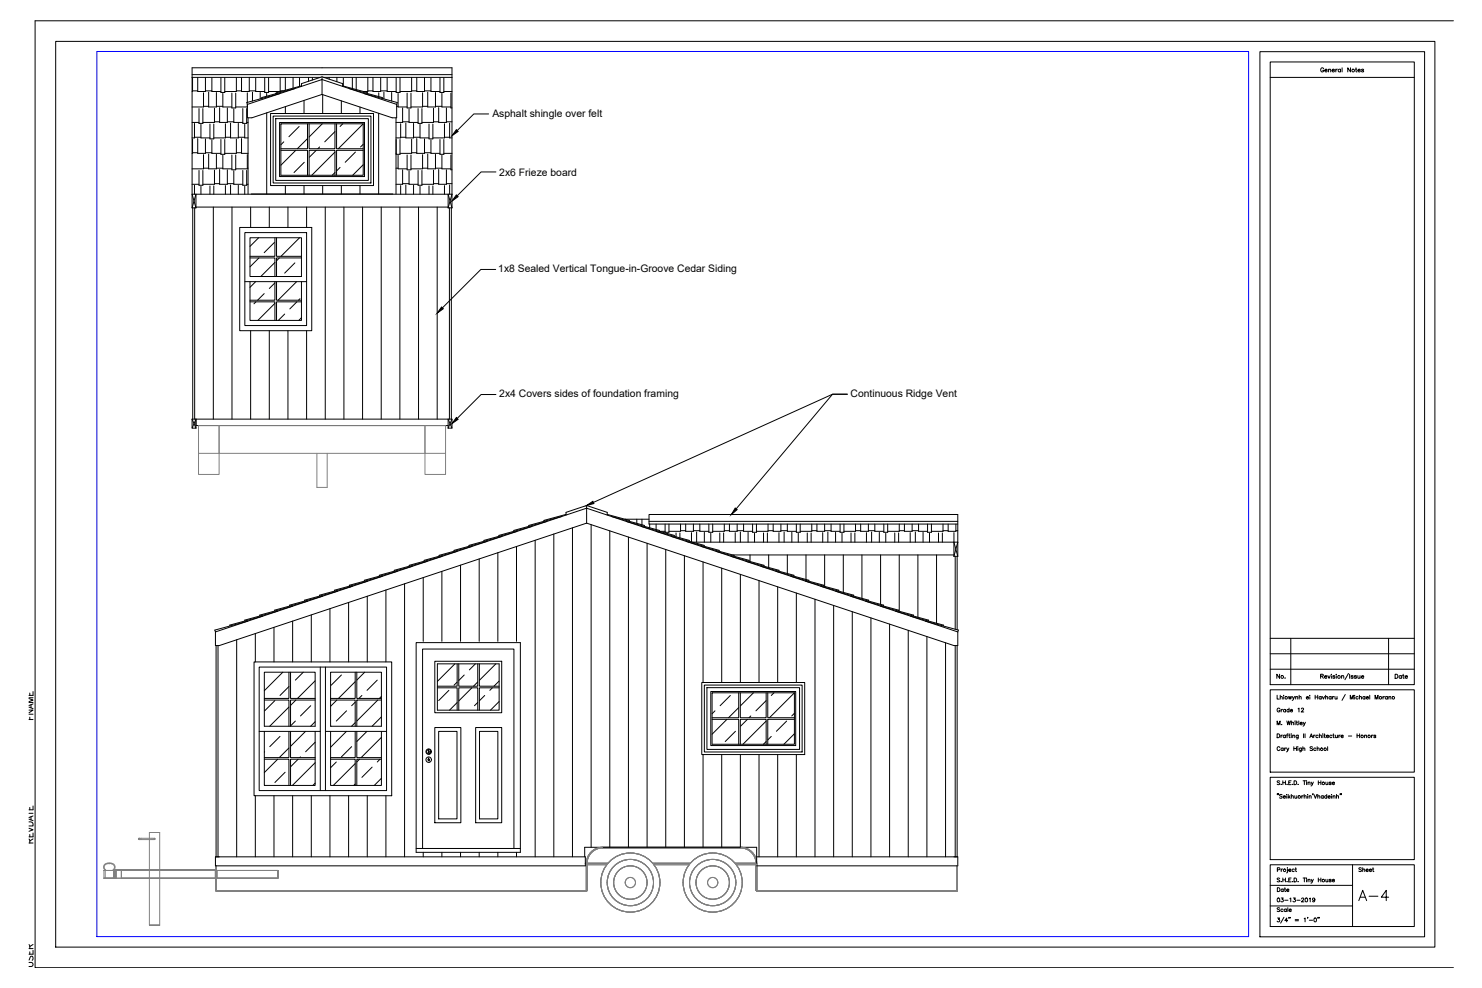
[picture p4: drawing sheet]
<svg xmlns="http://www.w3.org/2000/svg" width="914mm" height="610mm" viewBox="0 0 914 610" stroke-linecap="round" stroke-linejoin="round" font-family="sans-serif">
<!-- layer: Viewport -->
<path d="M60 32h710v546h-710z" fill="none" stroke="#00f" stroke-width=".62"/>
<!-- layer: 0 -->
<g fill="none" stroke="#000" stroke-width=".62">
<path d="M897 13h-875v584h875M34 26h851v558h-851zM777 32h102v546h-102zM784 38h89v384h-89zM119 48h79M119 46h160M119 48v8M119 56h3M122 48v8h5v-8M126 57v9h-7M127 56h4M129 57v9h5v-9"/>
<path d="M131 48v8h5M136 48v9h3v-9M137 58v8h6M143 57v10h2v-10M146 48v8h-7M146 56h3M149 48v8h5v-8M153 57v6M154 56h4M156 57v5M158 48v8h5M161 57v4"/>
<path d="M163 48v9h3v-9M165 58v1M170 57v1M173 58l-21 5 1 1M173 48v8h-7M173 56h2M176 48v8M181 48v6M182 55l-20 5v1M185 48v5M186 53v-1l13-5 12 5v1M186 53l-15 4v1"/>
<path d="M190 48v2M193 48v1M199 47v2l46 15M199 58l43 15h3v-9M199 58v12M200 48h79M200 48h.1M203 48v1M208 48v2M211 53l16 4-1 1M212 48v5M216 55l20 5v1"/>
<path d="M217 48v7M220 48v7M225 58l20 5v1M227 48v8h-3M227 56h3M230 48v8h5v-8M234 57v2M235 56h4M237 57v4M239 48v8h5M242 57v5M244 48v9h3v-9"/>
<path d="M246 58v8h5M251 57v10h3v-10M254 48v8h-7M254 56h3M257 48v8h5v-8M261 57v9h-7M262 56h4M264 57v9h5v-9M266 48v8h5M271 48v9h3v-9M273 58v8h5M274 56h5"/>
<path d="M278 57v10h1M784 48h89M119 76h4M120 76v9h-1M123 67v9h2v-9M124 77v8h6M126 66h3M130 77v9h2v-9M132 67v9h-7M132 75h4M134 66h3M136 66v10h4v-9"/>
<path d="M139 76v9h-7M140 75h4M142 76v9h5v-9M144 67v9h6M150 67v9h2v-9M151 77v8h2M152 76h1M153 64v2h-8M153 66h.1M153 64l46-15v9l-44 15h-2zM153 73v47M165 70v50"/>
<path d="M167 70h63v44h-63zM169 72h60v41h-60zM170 73h57v38h-57zM173 76h52v33h-52zM173 76h51v32h-51zM174 76l-1 1M176 66v4M185 78l-7 6M188 62v8M190 76v16h-17M191 76v16h16v-16M199 76l-8 9"/>
<path d="M208 76v16h16M211 62v8M211 76l-1 2M222 66v4M224 76l-15 16M234 70v50M244 73v47M245 66h1M247 76v9h-3M248 67v9h-4M248 75h4M250 76v9h5v-9"/>
<path d="M252 67v9h6M258 67v9h2v-9M259 77v8h6M261 66h3M265 77v9h2v-9M267 67v9h-7M267 75h4M269 66h4M271 66v10h4v-9M274 76v9h-7M275 75h4M277 76v9h2"/>
<path d="M301 70h-9l-10 11M119 86v9M119 94h3M120 85h4M122 85v10h5v-9M126 95v9h-7M127 94h4M129 95v9h5v-9M131 86v9h5M136 86v9h3v-9M137 96v8h6M139 85h3"/>
<path d="M143 96v9h2v-9M146 86v9h-7M146 94h3M147 85h4M149 85v10h4M153 95v9h-8M173 93h17v15M175 88l-2 1M182 93l-9 9M190 86l-7 6M195 93l-4 4M197 91l-1 1"/>
<path d="M207 94l-15 14M207 81l-7 7M208 93h.1M219 94l-6 6M224 93h-16v15M224 89l-2 2M244 95h.1M246 96v8h5M247 86v9h-3M247 85h3M251 96v9h3v-9M254 86v9h-7"/>
<path d="M254 94h3M255 85h4M257 85v10h5v-9M261 95v9h-7M262 94h4M264 95v9h5v-9M266 86v9h5M271 86v9h3v-9M273 96v8h5M274 95h5M274 85h3M278 96v9h1"/>
<path d="M119 114h4M120 114v6M123 105v9h2v-9M124 115v5M126 104h3M130 115v5M132 115v5M132 105v9h-7M132 113h4M134 104h3M136 105v9h4v-9M139 115v5"/>
<path d="M140 113h4M142 114v6M144 105v9h6M147 114v6M150 105v9h2v-9M151 115v5M152 114h1M153 104h.1M155 120h87M176 114v6M188 114v6M188 100l-7 6"/>
<path d="M191 108v-15h16v15M199 114v6M207 106l-2 2M210 103l-2 2M211 114v6M222 114v6M224 102l-6 6M244 104h2M247 115v5M248 105v9h-4M248 113h4M250 114v6"/>
<path d="M252 105v9h6M255 114v6M258 105v9h2v-9M259 115v5M261 104h3M265 115v5M267 115v5M267 105v9h-7M267 113h4M269 104h4M271 105v9h4v-9M274 115v5"/>
<path d="M275 113h4M277 114v6M306 106h-9l-15 15M119 128l2-8v8M119 128v-86h160v86M119 128h2M119 128v131M120 128v131M121 128l-2-8h160l-3 8M121 128h155M132 128v131M143 128v131"/>
<path d="M155 128v12M166 128v12M178 128v12M189 128v12M201 128v131M212 128v131M224 128v131M235 128v131M247 128v131M258 128v131M270 128v131M276 128v-8l3 8"/>
<path d="M276 128h3M277 128v131M278 128v131M148 140h44v64h-44zM151 144h38v57h-38zM154 147h32v24h-32zM154 159h16v12M160 147l-6 5M160 159l-6 6M169 150l-6 6M170 147v11h-16M171 147v11h15"/>
<path d="M172 159l-1 2M185 147l-12 11M186 159h-15v12M151 174h38M154 174v24h32v-24M158 174l-4 3M170 174v11h-16M170 162l-9 9M170 175l-4 3M171 174v11h15M182 162l-6 7M183 174l-11 11"/>
<path d="M306 166h-9l-24 24M154 186h16v12M158 186l-1 1M163 181l-4 4M170 187l-11 11M176 194l-4 4M183 186l-4 5M185 184l-1 1M186 186h-15v12M186 196l-2 2M155 204v55M166 204v55"/>
<path d="M178 204v55M189 204v55M119 259h160v5h-3M119 259v5h2M119 259l2 5M279 259l-3 5M306 243h-9l-15 15M119 264l2-5v5M121 263h155M276 264v-5l3 5M347 319l-21 5v1M349 318v-2l13-4 13 4v2"/>
<path d="M349 317l-13 4v1M362 312v11M366 310l148-67h9h-9l-60 71M375 317l13 4v1M377 319l21 5-1 1M291 337l-20 6M300 334l-20 6M310 331l-21 5 1 1M319 337v59M319 328l-20 5v1M328 325l-20 5v1M330 333v196"/>
<path d="M337 322l-20 5v1M342 330v199M353 326v203M362 323l-227 75h-2v-8M362 323l227 75h2v-8M365 324v199M376 328v195M386 320h14M386 320h.1M386 322l21 5v1M388 331v192M393 320v3"/>
<path d="M396 325l20 5v1M396 320v4M399 335v188M400 322h191M401 323v3M405 323v4M405 328l20 5v1M407 328h3M410 323v5h3v-5M411 339v184M412 329h.1M414 331l21 5-1 1"/>
<path d="M417 329v2M420 329v3M420 323v5h-7M420 327h3M423 323v5h5v-5M423 334l21 6M427 329v5M427 335h164l-2 8M428 327h4M430 328v7M432 323v5h5M433 337l20 6"/>
<path d="M435 328v7M437 323v5h3v-5M439 329v6M444 329v6M446 329v6M447 323v5h-7M447 327h3M450 323v5h5v-5M454 329v6M455 327h4M457 328v7M459 323v5h5"/>
<path d="M462 328v7M464 323v5h3v-5M466 329v6M471 329v6M473 329v6M474 323v5h-7M474 327h3M477 323v5h5v-5M481 329v6M482 327h4M484 328v7M486 323v5h5"/>
<path d="M489 328v7M491 323v5h3v-5M493 329v6M498 329v6M500 329v6M501 323v5h-7M501 327h3M504 323v5h5v-5M508 329v6M509 327h4M511 328v7M513 323v5h5"/>
<path d="M516 328v7M518 323v5h3v-5M520 329v6M525 329v6M527 329v6M528 323v5h-7M528 327h3M531 323v5h5v-5M535 329v6M536 327h4M538 328v7M540 323v5h5"/>
<path d="M543 328v7M545 323v5h3v-5M547 329v6M552 329v6M554 329v6M555 323v5h-7M555 327h3M558 323v5h5v-5M562 329v6M563 327h4M565 328v7M567 323v5h5"/>
<path d="M570 328v7M572 323v5h3v-5M574 329v6M579 329v6M581 329v6M582 323v5h-7M582 327h3M585 323v5h5v-5M589 335l2 8M589 329v14M590 327h1M591 323h-191v-6h191v26"/>
<path d="M227 359l-21 5 1 1M236 356l-20 5M245 353l-20 5v1M254 349l-20 6M261 356v40M264 346l-21 6M273 353v43M273 343l-21 6h1M282 340l-20 6M284 349v47M296 345v51M307 341v55"/>
<path d="M422 343v180M434 347v74M442 340l20 6M445 351v70M451 343l20 6M452 342h137M457 354v67M460 346l21 6h-1M463 342v4M468 358v63M470 349l20 6M474 342v8"/>
<path d="M479 353l20 5v1M486 342v12M488 356l20 5v1M497 359l21 5-1 1M497 359h.1M497 342v16M509 342v20M520 342v24M532 342v27M543 342v31M555 342v35M566 342v39"/>
<path d="M578 342v43M589 343h2M589 343v45M591 343v46M171 377l-20 6M181 374l-21 6M190 371l-21 5 1 1M192 379v29M199 368l-20 5v1M204 376v32M208 365l-20 5v1M215 372v36"/>
<path d="M216 361v1M217 362l-20 5v1M227 368v40M238 364v44M250 360v169M480 362v59M491 366v55M503 370v159M506 362l21 5v1M514 374v155M516 365l20 5v1M525 368l20 5v1"/>
<path d="M526 377v152M534 371l20 5v1M543 374l21 6h-1M553 377l20 6M133 390l229-76 229 76M133 398v131M135 398v131M146 395v134M153 383l-20 6v1M158 391v17M162 380l-20 6M169 387v21"/>
<path d="M181 383v25M257 397h64v129h-64zM537 381v148M549 385v144M560 389v140M562 380l20 6M571 383l20 6v1M572 393v136M583 397v132M589 398v131M591 398v131M784 394h89"/>
<path d="M796 394v28M857 394v28M157 408h85v83h-85zM160 412h79v76h-79zM163 415h31v33h-31zM174 415l-11 11M178 415v16h-15M179 415v16h15M187 415l-5 5M198 412v76M201 412v76M204 415h31v33h-31z"/>
<path d="M211 416l-7 7M219 415v16h-15M220 415v16h15M225 415l-5 5M233 420l-7 6M268 408h42v32h-42zM270 410h38v28h-38zM281 410l-11 10M282 410v13h-12M283 410v13h12v-13M286 416l-3 4M293 410l-3 3"/>
<path d="M296 410v13h12M306 410l-10 10M784 403h89M784 413h89M815 417h1v-1h-1v3M816 417l1 2M817 418h2a.8 .8 0 0 0-1-1 .8 .8 0 0 0-1 1 .8 .8 0 0 0 1 0h1M819 417l1 2 1-2M821 416h.1M821 417v2M824 417h-2l2 1h-2M824 416h.1"/>
<path d="M825 417v2M828 417h1v2M828 417v2M832 416l-2 3M833 416v3M835 417h-1l1 1h-1M837 417h-1l1 1h-1M838 417v1h1M839 417v2M840 418h1a.8 .8 0 0 0-1-1 .8 .8 0 0 0 0 1 .8 .8 0 0 0 1 0M163 432h15v16M170 432l-7 7"/>
<path d="M178 436l-12 12M178 424l-5 5M183 432l-4 3M192 435l-7 7M194 432h-15v16M194 420l-10 11M204 432h15v16M208 432l-4 4M214 439l-7 6M219 421l-10 10M219 433l-2 2M220 432h.1"/>
<path d="M223 429l-2 2M233 432l-13 13M235 432h-15v16M235 430l-1 1M270 424h12v14M277 426l-6 6M282 433l-5 5M282 421l-2 2M283 438v-14h12v14M291 424l-8 8M295 421l-3 2M295 433l-2 2"/>
<path d="M299 429l-3 3M304 424l-2 2M308 433l-5 5M308 420l-3 3M308 424h-12v14M433 421h64v45h-64zM435 423h60v41h-60zM436 424h57v38h-57zM439 427h52v33h-52zM439 427h51v32h-51zM440 427l-1 1M441 439l-2 1"/>
<path d="M451 429l-7 6M456 427v16h-17M456 437l-6 6M457 427v16h16v-16M465 427l-8 9M473 432l-7 7M474 427v16h16M478 427l-2 2M490 427l-15 16M784 426h89v50h-89zM788 429v2h1M790 437a.9 .9 0 0 0-1 0 .9 .9 0 0 0-1 1 .8 .8 0 0 0 1 1 .8 .8 0 0 0 1-1h-1"/>
<path d="M790 430h1v1M790 429v2M790 438v1M791 438h-1M792 429h.1M792 430v1M793 438a.8 .8 0 0 0-1 0 .8 .8 0 0 0 0 1 .8 .8 0 0 0 1 0M793 438v1M795 430v1l1-1v1l1-1M795 438a.8 .8 0 0 0-1 0 .8 .8 0 0 0 0 1 .8 .8 0 0 0 1 0M795 437v2M796 438h2a1 1 0 0 0-2 0 .8 .8 0 0 0 0 1 1 1 0 0 0 2 0"/>
<path d="M797 430l1 1 1-1M798 431l-1 1M799 430h2v1M799 430v1M801 437v2M802 430h1v1M802 429v2M803 437h1l-1 2h1M806 430h1a.8 .8 0 0 0-1 0 .8 .8 0 0 0 0 1 .8 .8 0 0 0 1 0M808 429h.1M808 430v1M811 429v2"/>
<path d="M811 430h2M813 429v2M815 430a.8 .8 0 0 0-1 0 .8 .8 0 0 0 0 1 .8 .8 0 0 0 1 0M815 430v1M816 430l1 1v-1M818 430h1v1M818 429v2M821 430a.8 .8 0 0 0-1 0 .8 .8 0 0 0 0 1 .8 .8 0 0 0 1 0M821 430v1M822 430v1M823 430h-1M824 430v1h1"/>
<path d="M825 430v1M830 429l-2 3M833 431v-2l1 2 1-2v2M836 429h.1M836 430v1M838 430a.8 .8 0 0 0-1 0 .8 .8 0 0 0 0 1 .8 .8 0 0 0 1 0M839 430h1v1M839 429v2M842 430a.8 .8 0 0 0-1 0 .8 .8 0 0 0 0 1 .8 .8 0 0 0 1 0M842 430v1M843 430h1a.8 .8 0 0 0-1 0 .8 .8 0 0 0 0 1 .8 .8 0 0 0 1 0M845 429v2"/>
<path d="M848 431v-2l1 2 1-2v2M853 430v1M854 430h-1M856 430a.8 .8 0 0 0-1 0 .8 .8 0 0 0 0 1 .8 .8 0 0 0 1 0M856 430v1M857 430h1v1M857 430v1M160 451h38M163 451v34h31v-34M163 451h.1M173 454l-7 7M178 451v16h-15"/>
<path d="M179 451v16h15M182 445l-3 3M188 451l-9 10M194 445l-2 3M194 458l-5 6M201 451h38M204 451v34h31v-34M204 448h.1M214 451l-10 10M219 451v16h-15M219 446l-2 2M220 451v16h15"/>
<path d="M226 451l-6 7M235 455l-12 12M235 442l-5 6M268 449h16v59h-16zM271 451h11v54h-11zM293 449h17v59h-17zM296 451h11v54h-11zM439 444h17v15M449 444l-10 9M454 451l-7 7M457 459v-15h16v15M461 444l-4 4"/>
<path d="M463 442l-1 1M473 445l-15 14M473 458l-2 1M474 444h.1M476 454l-2 3M485 445l-6 6M490 444h-16v15M490 453l-6 6M490 440l-1 2M788 447v-2l1 2 1-2v2M788 453h1a1.3 1.3 0 0 1 1 1 1.3 1.3 0 0 1-1 1h-1zM790 454v1"/>
<path d="M791 447h.1M791 454h-1M793 454a.8 .8 0 0 0-1 0 .8 .8 0 0 0 0 1 .8 .8 0 0 0 1 0M793 454v1M794 454h1M794 445l1 2v-2l1 2v-2M795 453h-1v2M795 454h1M795 453v2h1M797 453h.1M797 454v1M797 446h1v1"/>
<path d="M797 445v2M798 454h1v1M798 454v1M799 445h.1M799 446v1M800 446h1M800 445v2h1M801 454v2h-1M801 454a.8 .8 0 0 0-1 0 .8 .8 0 0 0 0 1 .8 .8 0 0 0 1 0M801 445v2M802 446h2a1 1 0 0 0-2 0 .8 .8 0 0 0 0 1 1 1 0 0 0 2 0M804 446l1 1v-1"/>
<path d="M804 453v2M805 447l-1 1M805 453v2M808 455l1-2 1 2M809 454h1M811 454v1M811 454h.1M813 454a.8 .8 0 0 0-1 0 .8 .8 0 0 0 0 1 .8 .8 0 0 0 1 0M814 454h1v1M814 453v2M816 453h.1M816 454v1"/>
<path d="M817 454h1M817 453v2h1M818 454h2a.8 .8 0 0 0-1 0 .8 .8 0 0 0 0 1 .8 .8 0 0 0 1 0M822 454a.8 .8 0 0 0-1 0 .8 .8 0 0 0 0 1 .8 .8 0 0 0 1 0M822 454h1M823 453v2M824 454v1h1M825 454v1M826 454v1M827 454h-1M827 454h2a.8 .8 0 0 0-1 0 .8 .8 0 0 0 0 1 .8 .8 0 0 0 1 0M832 454h2"/>
<path d="M837 453v2M837 454h2M839 453v2M842 454h1v1M842 454v1M846 454v1M847 454h-1M849 454h-1l1 1h-1M163 468h15v17M163 464h.1M171 468l-8 9M176 476l-6 7"/>
<path d="M178 461l-6 6M184 468l-5 5M185 467h.1M194 468h-15v17M194 471l-14 14M204 468h15v17M207 470l-3 4M217 461l-6 6M219 471l-13 14M222 468l-2 2M230 473l-7 7M234 468l-1 2"/>
<path d="M235 468h-15v17M264 468l1 1zM264 463l1 1zM434 466v57M445 466v57M457 466v57M468 466v63M480 466v63M491 466v63M784 480h89v50h-89zM790 461a.9 .9 0 0 0-1 0 .9 .9 0 0 0-1 1 .9 .9 0 0 0 1 1 .9 .9 0 0 0 1 0M792 462a.8 .8 0 0 0-1 0 .8 .8 0 0 0 0 1 .8 .8 0 0 0 1 0"/>
<path d="M792 462v1M793 462v1M794 462h-1M794 462l1 1v-1M795 463l-1 1M798 461v2M798 462h2M800 461v2M801 461h.1M801 462v1M803 462v2h-1M803 462a.8 .8 0 0 0-1 0 .8 .8 0 0 0 0 1 .8 .8 0 0 0 1 0"/>
<path d="M804 462h1v1M804 461v2M810 461h-2l2 1-1 1h-1M812 462a.8 .8 0 0 0-1 0 .8 .8 0 0 0 0 1 .8 .8 0 0 0 1 0M813 462h1v1M813 461v2M819 461v2M158 491v38M169 491v38M181 491v38M192 491v38M194 483l-1 2"/>
<path d="M204 491v38M215 491v38M219 484l-1 1M227 491v38M235 480l-4 5M238 491v38M788 490h.1M789 490h.1M790 482h-2l2 1-1 1h-1M791 484h.1M791 490h-2l2 2h-2M792 482v2"/>
<path d="M792 483h1M792 492h1a.8 .8 0 0 0-1-1 .8 .8 0 0 0 0 1 .8 .8 0 0 0 0 1l1-1M793 482v2M794 490h.1M794 491v2M794 484h.1M795 490v3M795 483h1M795 492l1 1M796 491l-1 1M797 482h-2v2h2M797 491h1v2"/>
<path d="M797 490v3M797 484h.1M798 482h1a1.3 1.3 0 0 1 1 1 1.3 1.3 0 0 1-1 1h-1zM799 491v1h1M800 491v2M801 484h.1M803 491v2M804 482h2M804 491l-1 1M805 491h1v2M805 490v3M805 482v2"/>
<path d="M806 482h.1M806 483v1M807 490h.1M807 491v2M807 483h1v1M807 483v1M808 491h1v2M808 491v2M809 483l1 1v-1M810 484l-1 1M810 490h.1M811 490l1 3v-3"/>
<path d="M813 491h1v2M813 490v3M813 482v2M813 483h2M815 482v2M816 491a.8 .8 0 0 0-1 0 .8 .8 0 0 0 0 1 .8 .8 0 0 0 1 0M816 491v2M818 483v1h1M819 491a.8 .8 0 0 0-1 0 .8 .8 0 0 0 0 1 .8 .8 0 0 0 1 0M819 490v3M819 483v1M819 492h2a.8 .8 0 0 0-1-1 .8 .8 0 0 0-1 1 .8 .8 0 0 0 1 1l1-1"/>
<path d="M821 483h-1l1 1h-1M821 490h.1M822 491v2M822 483h1a.8 .8 0 0 0-1 0 .8 .8 0 0 0 1 1M822 491h2v2M825 491h1v2M825 490v3M827 490h.1M828 490h-1M133 529h228v5h-228zM257 524h64M261 524v-124h56v124"/>
<path d="M261 526v3M273 526v3M284 526v3M296 526v3M307 526v3M319 526v3M361 529v-6h106v10h-13M361 533h14M403 533h23M467 529h124v5h-124M784 534h89v38h-89zM788 537h1l1-1-2-1v3"/>
<path d="M791 536v2M791 536v1M794 536h.1M794 536v2v1M795 537h2a1.1 1.1 0 0 0-2-1 .7 .7 0 0 0 0 1h2M799 537a1.1 1.1 0 0 0-2-1 1 1 0 0 0 0 2 1.1 1.1 0 0 0 2-1M799 536h1M799 535v2l1 1M835 534v38M784 559h51M784 546h51M790 542h-2l2 2h-2"/>
<path d="M791 544h.1M792 542v2M792 543h1M793 542v2M794 544h.1M795 543h1M797 542h-2v2h2M797 544h.1M798 542h1a1.3 1.3 0 0 1 1 1 1.3 1.3 0 0 1-1 1h-1zM801 544h.1M804 542h2M805 542v2"/>
<path d="M806 542h.1M806 543v1M807 543h1v1M807 543v1M809 543l1 1v-1M810 544l-1 1M813 543h2M813 542v2M815 542v2M818 543v1h1M819 543v1M821 543h-1l1 1h-1"/>
<path d="M822 543h1a.7 .7 0 0 0-1 0 .7 .7 0 0 0 0 1h1M788 566h1v1a1 1 0 0 1 0 2 .8 .8 0 0 1-1-1M792 566l-2 4M794 568h-1l1-2v3M795 566v1M796 566v1M799 567h2M799 568h2M805 567v-1v3M807 566v1M808 568h2M813 566v1"/>
<path d="M814 566v1"/>
<circle cx="826" cy="418" r=".8"/>
<circle cx="794" cy="431" r=".8"/>
<circle cx="852" cy="431" r=".8"/>
<circle cx="860" cy="431" r=".8"/>
<circle cx="840" cy="454" r=".8"/>
<circle cx="845" cy="454" r=".8"/>
<circle cx="264" cy="464" r="1.7"/>
<circle cx="264" cy="469" r="1.7"/>
<circle cx="264" cy="464" r="1.3"/>
<circle cx="264" cy="469" r=".5"/>
<circle cx="815" cy="462" r=".8"/>
<circle cx="818" cy="462" r=".8"/>
<circle cx="802" cy="492" r=".8"/>
<circle cx="817" cy="483" r=".8"/>
<circle cx="793" cy="537" r=".8"/>
<circle cx="817" cy="543" r=".8"/>
<circle cx="811" cy="568" r="1.1"/>
</g>
<!-- layer: L-SITE -->
<g fill="none" stroke="#808080" stroke-width=".62">
<path d="M122 280v13h13v-13M122 263h13v17h-13zM135 263h127v17h-127zM196 280v21h6v-21M262 280v13h13v-13M262 263h13v17h-13zM85 518h10M85 518h1M86 517l-1 1M86 518h.1M92 514h7h-7v57h7h-7M95 517h-9v1"/>
<path d="M99 514v57M65 537v5M66 533a2.2 2.2 0 0 0-2 2 2.2 2.2 0 0 0 1 2M66 533h1a2.6 2.6 0 0 0-3 1 2.6 2.6 0 0 0 1 3M67 533h.1M68 533h.1M69 533h-2h1a2.4 2.4 0 0 1 3 1 2.4 2.4 0 0 1-1 3v5h63v-5h-63M69 533a2.2 2.2 0 0 1 2 2 2.2 2.2 0 0 1-1 2h2h-1v5h1v-5M70 537h101h-96v5h96v-5v5h-101zM70 537h63h-63M70 537h63zM71 537h-7h7v5v-5h1v5h-8v-5h8"/>
<path d="M72 537v5M75 537h59v5h-59zM133 537h38h-37v5h37v-5v5h-38zM133 537h.1M361 533h1h-1M361 533h14M362 533v16M362 533h-1h1M362 533v17v-17M362 533a10 10 0 0 1 10-10h85a10 10 0 0 1 10 10M374 534h-12v16h-229v-16M403 533h23"/>
<path d="M404 534h21M454 533h13h-13M454 534h13M466 533a10 10 0 0 0-9-10h-85a10 10 0 0 0-10 10v16M466 533l1 16zM466 533v16M467 533v16v-16M467 533v17h124h-124zM467 533v17v-17M467 534v16v-16M591 534v16h-124M64 542h8z"/>
<path d="M133 550v-16v16h229M133 550v-16v16M133 550h229M362 549h.1M362 550v-17v17M362 550h-229h229M362 549v-16v16M467 549v-16v16M467 550h124v-16v16zM591 550v-16v16"/>
<circle cx="95" cy="518" r=".4"/>
<circle cx="389" cy="545" r="14"/>
<circle cx="389" cy="545" r="10"/>
<circle cx="389" cy="545" r="3"/>
<circle cx="389" cy="545" r="18"/>
<circle cx="440" cy="545" r="18"/>
<circle cx="440" cy="545" r="14"/>
<circle cx="440" cy="545" r="10"/>
<circle cx="440" cy="545" r="3"/>
</g>
<!-- layer: 0 -->
<g fill="#000" stroke="#000" stroke-width=".62">
<path d="M282 80l1 1-4 3zM282 120l1 1-4 3zM272 189l2 2-4 2zM282 258l1 1-4 2zM362 312l4-3v2zM454 313l1 1-4 3z"/>
<path d="M264 463l1 1zM264 463l1 1z"/>
<path d="M264 468l1 1zM264 468l1 1z"/>
</g>
<text font-size="10.6" x="837" y="557">A-4</text>
<g font-size="6.4">
<text x="304" y="72">Asphalt shingle over felt</text>
<text x="308" y="108">2x6 Frieze board</text>
<text x="307" y="168">1x8 Sealed Vertical Tongue-in-Groove Cedar Siding</text>
<text x="308" y="245">2x4 Covers sides of foundation framing</text>
<text x="525" y="245">Continuous Ridge Vent</text>
</g>
<g font-size="6.2">
<text x="22" y="445" transform="rotate(-90 22 445)">FNAME</text>
<text x="22" y="521" transform="rotate(-90 22 521)">REVDATE</text>
<text x="22" y="598" transform="rotate(-90 22 598)">USER</text>
</g>
<g font-size="5.7">
<text x="814" y="46">General Notes</text>
<text x="787" y="420">No.</text>
<text x="860" y="420">Date</text>
<text x="837" y="539">Sheet</text>
<text x="787" y="551">Date</text>
<text x="787" y="558">03-13-2019</text>
<text x="787" y="564">Scale</text>
</g>
</svg>
